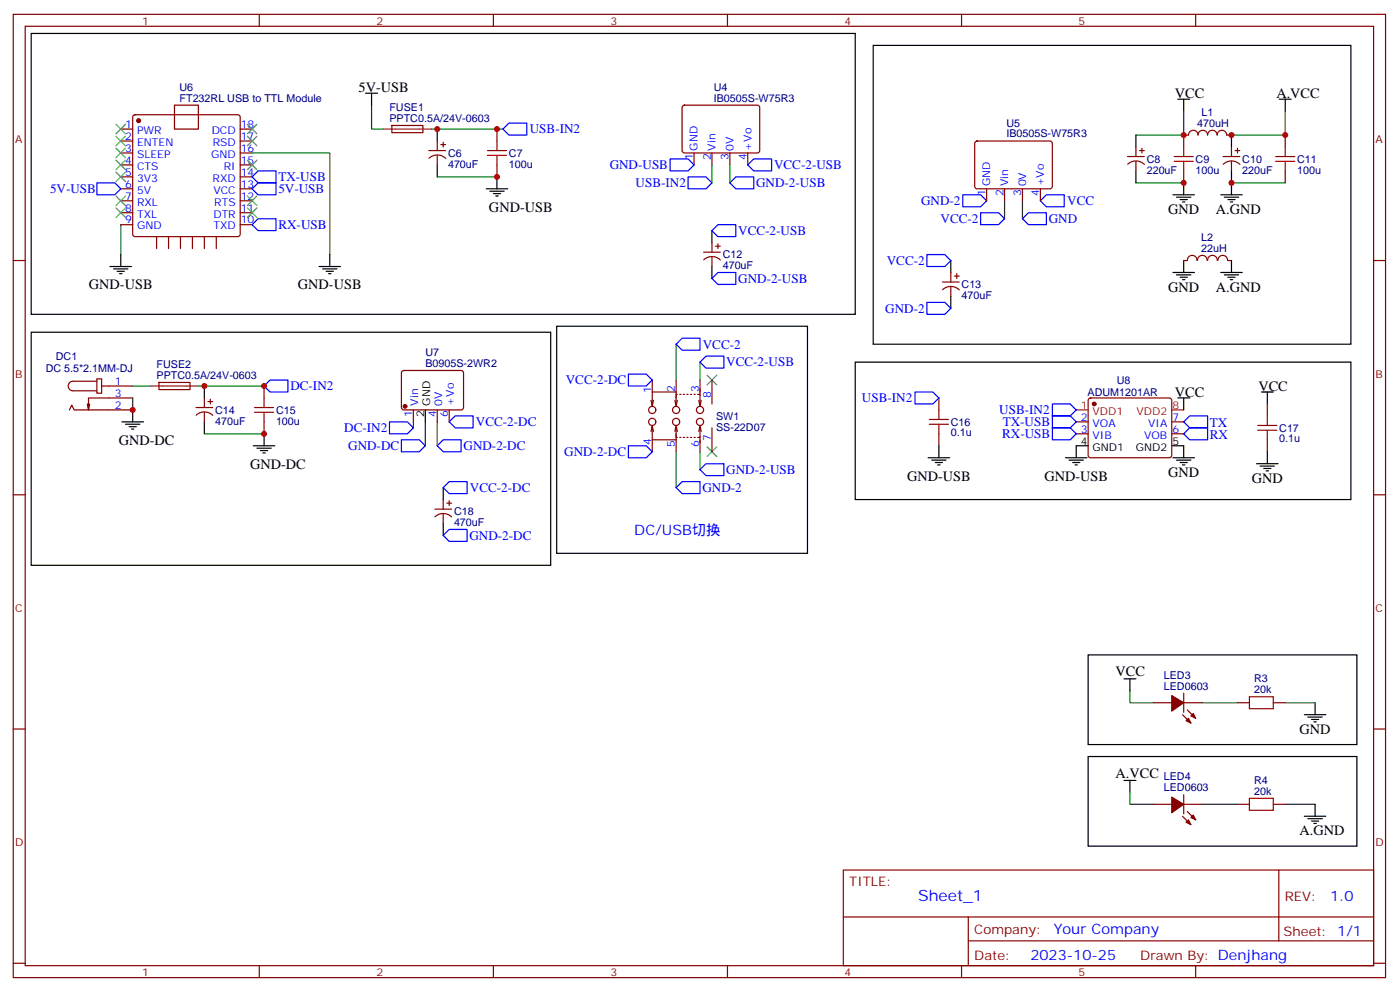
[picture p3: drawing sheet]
<svg xmlns="http://www.w3.org/2000/svg" width="414mm" height="293mm" viewBox="0 0 414 293" stroke-linecap="round" stroke-linejoin="round" font-family="sans-serif">
<g fill="none" stroke="#870000" stroke-width=".35">
<path d="M3.9 4.2h405.4v284.4h-405.4zM7.4 7.8h398.3v277.2h-398.3zM76.6 4.2v3.6M145.7 4.2v3.6M214.9 4.2v3.6M284 4.2v3.6M353.2 4.2v3.6M35.7 38.1h3.5M39.4 34.1l.5-.2h30.3l.5 .2 .2 .5v34.5l-.2 .5-.5 .2h-30.3l-.5-.2-.2-.5v-34.5zM51.5 31h7.1v7.1h-7.1zM70.9 38.1h3.6M115.8 37.1l9.1-.1v2.1l-9.1 .1z"/>
<path d="M146.8 38.1v3.5M201.7 31.3l.5-.3 21.8 .1 .4 .7-.1 12.9-.6 .5-21.8-.1-.4-.6v-12.7zM363.7 39.9h-1.4a1.41 1.41 0 0 0-1.4-1.4 1.41 1.41 0 0 0-1.4 1.4 1.41 1.41 0 0 0-1.4-1.4 1.41 1.41 0 0 0-1.4 1.4 1.41 1.41 0 0 0-1.4-1.4 1.41 1.41 0 0 0-1.4 1.4 1.41 1.41 0 0 0-1.4-1.4 1.41 1.41 0 0 0-1.5 1.4h-1.4v3.5M379.6 39.9v3.5M35.7 41.6h3.5M35.7 45.2h3.5M35.7 48.7h3.5M35.7 52.2h3.5M35.7 55.7h3.5M35.7 59.3h3.5M70.9 41.6h3.6M70.9 45.2h3.6"/>
<path d="M70.9 48.7h3.6M70.9 52.2h3.6M70.9 55.7h3.6M70.9 59.3h3.6M126.7 44.5h4.9M126.7 46.7a3.5 3.5 0 0 1 4.9 .1M129.2 41.6v2.9M129.2 45.9v2.8M130.2 42.7h1.4M130.9 42v1.4M146.8 48.7v3.5M205 45.2v3.5"/>
<path d="M210.3 45.2v3.5M215.6 45.2v3.5M220.9 45.2v3.5M288.1 41.8l.5-.2 21.8 .1 .4 .6v13l-.7 .4h-21.8l-.4-.7v-12.7zM291.4 55.7v3.6M296.7 55.7v3.6M302 55.7v3.6M307.3 55.7v3.6M333.1 46.2h4.9M333.1 48.5a3.5 3.5 0 0 1 4.9 0M335.5 43.4v2.8M335.5 47.6v2.8"/>
<path d="M336.6 44.5h1.4M337.3 43.7v1.5M349.6 50.4v3.6M361.3 46.2h4.9M361.3 48.5a3.5 3.5 0 0 1 4.9 0M363.7 43.4v2.8M363.7 47.6v2.8M364.8 44.5h1.4M365.5 43.7v1.5M379.6 50.4v3.6M3.9 76.9h3.5M35.7 62.8h3.5"/>
<path d="M35.7 66.3h3.5M46.2 69.8v3.6M49.8 69.8v3.6M53.3 69.8v3.6M56.8 69.8v3.6M60.4 69.8v3.6M63.9 69.8v3.6M70.9 62.8h3.6M70.9 66.3h3.6M207.8 74.4h5M207.9 76.7a3.5 3.5 0 0 1 4.9 0M210.3 71.6v2.8"/>
<path d="M210.3 75.8v2.9M211.3 72.7h1.5M212.1 72v1.4M349.6 76.9h1.1M350.7 76.9a1.41 1.41 0 0 1 1.4-1.5 1.41 1.41 0 0 1 1.4 1.5M353.7 76.9a1.41 1.41 0 0 1 1.4-1.5 1.41 1.41 0 0 1 1.4 1.5M356.7 76.9a1.41 1.41 0 0 1 1.4-1.5 1.41 1.41 0 0 1 1.4 1.5M359.8 76.9a1.41 1.41 0 0 1 1.4-1.5 1.41 1.41 0 0 1 1.4 1.5M362.7 76.9h1M405.7 76.9h3.6M278.4 83.3h4.9M278.4 85.5a3.5 3.5 0 0 1 4.9 .1"/>
<path d="M280.8 80.4v2.9M280.8 84.7v2.8M281.9 81.5h1.4M282.6 80.8v1.4M26.5 119.2l-.4 1.8M28.6 111.8h1.4v4.3h-1.4zM28.6 112.5h-7a1.41 1.41 0 0 0-1.5 1.4 1.41 1.41 0 0 0 1.5 1.5h7M30 113.9h9.2M39.2 117.5h-13.1v3.5l-.3-1.8M47 112.9h9.1v2.1h-9.1zM60.4 117.5v2.8M61.4 118.5h1.4"/>
<path d="M62.1 117.8v1.4M78 113.9v3.6M118.8 109.6l.5-.2h17.2l.4 .7-.1 10.5-.6 .4-17.2-.1-.4-.6v-10.2zM192.3 118.2l.4 1.7M192.7 112.2v3.5M193 118.2l-.3 1.7M199.4 118.2l.3 1.7 .4-1.7M199.7 115.7h-7v4.2M199.7 112.2v5.3M200.1 116.4h-.4v2.8M200.8 116.4h.3M201.8 116.4h.4"/>
<path d="M202.9 116.4h.3M203.9 116.4h.4M205 116.4h.4M206.1 116.4h.7v2.8M206.4 118.2l.4 1.7 .3-1.7M206.8 112.2v4.4M210.3 112.2v7M277.3 117.5v3.5M321.7 117.7l.4-.2h23.3l.5 .2 .2 .5-.1 16.5-.6 .4-23.6-.1-.4-.6v-16.2zM374.3 119.2v3.6M20.5 121l.7-1.4 .7 1.4h17.3M57.9 120.3h4.9"/>
<path d="M57.9 122.6a3.5 3.5 0 0 1 4.9 0M60.4 121.7v2.8M78 124.5v3.6M122.1 121v3.5M129.2 121v3.5M132.7 121v3.5M192.7 125.6v4.2h7M192.7 129.8v3.5M192.7 125.6l.3 1.8M192.7 125.6l-.4 1.8M199.4 127.4l.3-1.8 .4 1.8M199.7 126.3v2.8h.4"/>
<path d="M199.7 128.1v5.2M200.8 129.1h.3M201.8 129.1h.4M202.9 129.1h.3M203.9 129.1h.4M205 129.1h.4M206.4 127.4l.4-1.8 .3 1.8M206.8 126.3v2.8h-.7M206.8 128.9v4.4M210.3 126.3v7M277.3 128.1v3.5M317.9 124.5h3.5"/>
<path d="M317.9 128.1h3.5M346.1 124.5h3.5M346.1 128.1h3.5M374.3 129.8v3.5M3.9 146h3.5M128.4 150.3h5M128.5 152.6a3.5 3.5 0 0 1 4.9 0M130.9 147.5v2.8M130.9 151.7v2.8M132 148.5h1.4M132.7 147.8v1.4M405.7 146h3.6"/>
<path d="M3.9 215.2h3.5M340.8 207.4h5.3M349.3 211l2.5 2.4M349.6 204.6v5.7M349.6 207.4h5.3M350.7 209.6l2.5 2.4M365.5 207.4h3.5M376.1 207.4h3.5M405.7 215.2h3.6M340.8 237.4h5.3M349.6 234.6v5.6M349.6 237.4h5.3"/>
<path d="M350.7 239.5l2.5 2.5M365.5 237.4h3.5M376.1 237.4h3.5M249.1 256.8h156.6v28.2h-156.6zM349.3 240.9l2.5 2.5M377.7 256.8v20.9M249.1 270.7h156.5M286 277.7h119.6M286 270.7v14.1M3.9 284.3h3.5M76.6 285v3.6M145.7 285v3.6"/>
<path d="M214.9 285v3.6M284 285v3.6M353.2 285v3.6M405.7 284.3h3.6"/>
<circle cx="192.7" cy="121" r="1.06"/>
<circle cx="192.7" cy="124.5" r="1.06"/>
<circle cx="199.7" cy="124.5" r="1.06"/>
<circle cx="199.7" cy="121" r="1.06"/>
<circle cx="206.8" cy="121" r="1.06"/>
<circle cx="206.8" cy="124.5" r="1.06"/>
</g>
<g fill="none" stroke="#000" stroke-width=".35">
<path d="M9.2 9.9h243.4v82.9h-243.4zM257.9 13.4h141.1v88.2h-141.1zM108 27.5h3.5M109.7 27.5v3.5M129.2 38.1v3.5M335.5 39.9v3.5M347.9 29.3h3.5M349.6 29.3v3.5M363.7 39.9v3.5M377.9 29.3h3.5M379.6 29.3v3.5M129.2 48.7v3.5"/>
<path d="M143.6 55.7h6.4M144.7 56.4h4.2M145.7 57.2h2.1M146.4 57.9h.7M146.8 52.2v3.5M335.5 50.4v3.6M346.5 57.5h6.3M347.5 58.2h4.3M348.6 58.9h2.1M349.3 59.6h.7M349.6 54v3.5M360.6 57.5h6.3"/>
<path d="M361.6 58.2h4.3M362.7 58.9h2.1M363.4 59.6h.7M363.7 50.4v7.1M32.5 78.7h6.3M33.5 79.4h4.3M35.7 75.1v3.6M94.2 78.7h6.4M95.3 79.4h4.2M97.4 75.1v3.6M210.3 68.1v3.5M210.3 78.7v3.5"/>
<path d="M280.8 76.9v3.5M349.6 76.9v3.5M363.7 76.9v3.5M9.2 98.1h153.5v68.8h-153.5zM34.6 80.1h2.1M35.3 80.8h.7M96.3 80.1h2.2M97 80.8h.8M164.4 96.3h74.1v67h-74.1zM280.8 87.5v3.5M346.5 80.4h6.3M347.5 81.1h4.3"/>
<path d="M348.6 81.8h2.1M349.3 82.6h.7M360.6 80.4h6.3M361.6 81.1h4.3M362.7 81.8h2.1M363.4 82.6h.7M60.4 113.9v3.6M252.6 106.9h146.4v40.6h-146.4zM347.9 117.5h3.5M349.6 117.5v3.5M372.6 115.7h3.5M374.3 115.7v3.5"/>
<path d="M36 124.5h6.4M37.1 125.2h4.2M38.1 125.9h2.2M38.8 126.6h.7M39.2 121v3.5M60.4 124.5v3.6M74.8 131.6h6.4M75.9 132.3h4.2M76.9 133h2.2M77.6 133.7h.8M78 128.1v3.5M125.6 121v3.5"/>
<path d="M274.1 135.1h6.4M275.2 135.8h4.2M276.3 136.5h2.1M277 137.2h.7M277.3 131.6v3.5M314.7 135.1h6.4M315.8 135.8h4.2M316.8 136.5h2.1M317.5 137.2h.7M321.4 131.6h-3.5v3.5M346.1 131.6h3.5v3.5M346.5 135.1h6.3"/>
<path d="M347.5 135.8h4.3M348.6 136.5h2.1M349.3 137.2h.7M371.2 136.9h6.3M372.2 137.6h4.2M373.3 138.3h2.1M374 139h.7M374.3 133.3v3.6M130.9 143.9v3.6M130.9 154.5v3.5M321.4 193.3h79.4v26.5h-79.4zM332 200.4h3.5"/>
<path d="M333.8 200.4v3.5M385.3 211h6.3M386.3 211.7h4.3M387.4 212.4h2.1M388.1 213.1h.7M388.4 207.4v3.6M321.4 223.3h79.4v26.5h-79.4zM332 230.4h3.5M333.8 230.4v3.5M388.4 237.4v3.5M385.3 240.9h6.3M386.3 241.7h4.3"/>
<path d="M387.4 242.4h2.1M388.1 243.1h.7"/>
</g>
<g fill="#870000" stroke="#870000" stroke-width=".35">
<path d="M346.1 235.3l3.5 2.1-3.5 2.5z"/>
<path d="M350.3 242.7l.7-.7 .8 1.4z"/>
<path d="M351.8 241.3l.7-.7 .7 1.4z"/>
<path d="M346.1 205.3l3.5 2.1-3.5 2.5z"/>
<path d="M350.3 212.7l.7-.7 .8 1.4z"/>
<path d="M351.8 211.3l.7-.7 .7 1.4z"/>
<circle cx="41" cy="35.6" r=".53"/>
<circle cx="323.2" cy="119.2" r=".53"/>
<circle cx="119.6" cy="119.9" r=".53"/>
</g>
<g fill="none" stroke="#a10000" stroke-width=".35">
<path d="M144 45.9h5.6M144 44.5h5.6M146.8 41.6v2.9M146.8 45.9v2.8M346.8 47.6h5.7M346.8 46.2h5.7M349.6 43.4v2.8M349.6 47.6v2.8M376.8 47.6h5.6M376.8 46.2h5.6M379.6 43.4v2.8M379.6 47.6v2.8"/>
<path d="M78 117.5v2.8M75.2 121.7h5.6M75.2 120.3h5.6M78 121.7v2.8M274.5 125.2h5.6M274.5 123.8h5.6M277.3 121v2.8M277.3 125.2v2.9M371.5 127h5.7M371.5 125.6h5.7M374.3 122.8v2.8M374.3 127v2.8"/>
<path d="M369 205.7h7.1v3.5h-7.1zM369 235.7h7.1v3.5h-7.1z"/>
</g>
<g fill="none" stroke="#008700" stroke-width=".35">
<path d="M109.7 31v7.1h3.6M127.4 38.1h21.2M349.6 32.8v7.1h-14.1M379.6 32.8v7.1h-15.9M74.5 45.2h22.9v29.9M129.2 52.2h17.6M210.3 48.7v5.3M215.6 48.7v5.3M296.7 59.3v5.3M302 59.3v5.3M335.5 54h14.1M363.7 54h15.9"/>
<path d="M35.7 66.3v8.8M39.2 117.5v3.5M39.2 113.9h5.3M58.6 113.9h19.4M199.7 101.6v10.6M206.8 106.9v5.3M60.4 128.1h17.6M122.1 124.5v1.8M125.6 124.5v7.1M129.2 124.5v7.1M199.7 133.3v10.6M206.8 133.3v5.3"/>
<path d="M333.8 203.9v3.5h7M354.9 207.4h10.6M379.6 207.4h8.8M333.8 233.9v3.5h7M354.9 237.4h10.6M379.6 237.4h8.8"/>
</g>
<g fill="none" stroke="#00f" stroke-width=".35">
<path d="M148.6 38.1l1.7-1.8h5.3v3.6h-5.3zM28.6 54h5.3l1.8 1.7-1.8 1.8h-5.3zM74.5 52.2l1.7-1.8h5.3v3.6h-5.3zM76.2 54h5.3v3.5h-5.3l-1.7-1.8zM197.9 46.9h5.3l1.8 1.8-1.8 1.7h-5.3zM203.2 52.2h5.3l1.8 1.8-1.8 1.7h-5.3zM215.6 54l1.7-1.8h5.3v3.5h-5.3zM220.9 48.7l1.7-1.8h5.3v3.5h-5.3zM284.4 57.5h5.3l1.7 1.8-1.7 1.7h-5.3zM309.1 57.5h5.3v3.5h-5.3l-1.8-1.7zM74.5 66.3l1.7-1.7h5.3v3.5h-5.3zM210.3 68.1l1.8-1.8h5.2v3.5h-5.2z"/>
<path d="M273.8 75.1h5.3l1.7 1.8-1.7 1.8h-5.3zM289.7 62.8h5.3l1.7 1.8-1.7 1.7h-5.3zM302 64.6l1.8-1.8h5.3v3.5h-5.3zM210.3 82.2l1.8-1.8h5.2v3.6h-5.2zM273.8 89.3h5.3l1.7 1.7-1.7 1.8h-5.3zM78 113.9l1.8-1.7h5.3v3.5h-5.3zM185.6 110.4h5.3l1.8 1.8-1.8 1.7h-5.3zM199.7 101.6l1.8-1.8h5.3v3.6h-5.3zM208.5 105.1h5.3v3.6h-5.3l-1.7-1.8zM270.3 115.7h5.3l1.7 1.8-1.7 1.7h-5.3zM310.8 119.2h5.3l1.8 1.8-1.8 1.8h-5.3zM115 124.5h5.3l1.8 1.8-1.8 1.8h-5.3z"/>
<path d="M118.6 129.8h5.3l1.7 1.8-1.7 1.7h-5.3zM129.2 131.6l1.7-1.8h5.3v3.5h-5.3zM132.7 124.5l1.7-1.7h5.3v3.5h-5.3zM185.6 131.6h5.3l1.8 1.7-1.8 1.8h-5.3zM206.8 138.6l1.7-1.7h5.3v3.5h-5.3zM310.8 126.3h5.3l1.8 1.8-1.8 1.7h-5.3zM310.8 122.8h5.3l1.8 1.7-1.8 1.8h-5.3zM349.6 128.1l1.8-1.8h5.3v3.5h-5.3zM351.4 122.8h5.3v3.5h-5.3l-1.8-1.8zM130.9 143.9l1.8-1.7h5.3v3.5h-5.3zM130.9 158l1.8-1.7h5.3v3.5h-5.3zM199.7 143.9l1.8-1.7h5.3v3.5h-5.3z"/>
</g>
<g fill="none" stroke="#3c3" stroke-width=".35">
<path d="M34.3 36.7l2.8 2.8M37.1 36.7l-2.8 2.8M73.1 36.7l2.8 2.8M75.9 36.7l-2.8 2.8M34.3 57.9l2.8 2.8M34.3 50.8l2.8 2.8M34.3 47.3l2.8 2.8M34.3 43.7l2.8 2.9M34.3 40.2l2.8 2.8M37.1 57.9l-2.8 2.8M37.1 50.8l-2.8 2.8M37.1 47.3l-2.8 2.8"/>
<path d="M37.1 43.7l-2.8 2.9M37.1 40.2l-2.8 2.8M73.1 57.9l2.8 2.8M73.1 47.3l2.8 2.8M73.1 40.2l2.8 2.8M75.9 57.9l-2.8 2.8M75.9 47.3l-2.8 2.8M75.9 40.2l-2.8 2.8M34.3 61.4l2.8 2.8M37.1 61.4l-2.8 2.8M73.1 61.4l2.8 2.8M75.9 61.4l-2.8 2.8"/>
<path d="M208.9 110.8l2.8 2.8M211.7 110.8l-2.8 2.8M208.9 131.9l2.8 2.9M211.7 131.9l-2.8 2.9"/>
</g>
<path d="M113.3 38.1h14.1M44.5 113.9h14.1" fill="none" stroke="#8c2424" stroke-width=".35"/>
<path d="M317.9 121h3.5M346.1 121h3.5" fill="none" stroke="#f00" stroke-width=".35"/>
<g fill="#c00">
<circle cx="129.2" cy="38.1" r=".88"/>
<circle cx="60.4" cy="113.9" r=".88"/>
<circle cx="363.7" cy="54" r=".88"/>
<circle cx="363.7" cy="39.9" r=".88"/>
<circle cx="349.6" cy="39.9" r=".88"/>
<circle cx="39.2" cy="121" r=".88"/>
<circle cx="379.6" cy="39.9" r=".88"/>
<circle cx="349.6" cy="54" r=".88"/>
<circle cx="146.8" cy="52.2" r=".88"/>
<circle cx="146.8" cy="38.1" r=".88"/>
<circle cx="78" cy="128.1" r=".88"/>
<circle cx="78" cy="113.9" r=".88"/>
</g>
<text font-size="4.6" fill="#00f" x="271.2" y="265.8">Sheet_1</text>
<g font-size="4.2">
<text x="105.9" y="27.2">5V-USB</text>
<text x="347" y="28.9">VCC</text>
<text x="377" y="28.9">A.VCC</text>
<text x="144.4" y="62.5">GND-USB</text>
<text x="345.1" y="63.1">GND</text>
<text x="359.2" y="63.1">A.GND</text>
<text x="26.3" y="85.4">GND-USB</text>
<text x="88" y="85.4">GND-USB</text>
<text x="345.1" y="86.1">GND</text>
<text x="359.2" y="86.1">A.GND</text>
<text x="347" y="117.1">VCC</text>
<text x="371.7" y="115.4">VCC</text>
<text x="35.1" y="131.3">GND-DC</text>
<text x="73.9" y="138.3">GND-DC</text>
<text x="267.9" y="141.9">GND-USB</text>
<text x="308.5" y="141.9">GND-USB</text>
<text x="345.1" y="140.8">GND</text>
<text x="369.7" y="142.5">GND</text>
<text x="329.5" y="199.7">VCC</text>
<text x="383.9" y="216.6">GND</text>
<text x="329.5" y="229.7">A.VCC</text>
<text x="383.9" y="246.6">A.GND</text>
</g>
<g font-size="4.2" fill="#00f">
<text x="187.4" y="158">DC/USB切换</text>
<text x="392.9" y="266.1">1.0</text>
<text x="311.3" y="275.6">Your Company</text>
<text x="304.3" y="283.4">2023-10-25</text>
</g>
<g font-size="3.9" fill="#00f">
<text x="156.5" y="39.3">USB-IN2</text>
<text x="82.2" y="53.5">TX-USB</text>
<text x="180.1" y="49.9">GND-USB</text>
<text x="228.6" y="49.9">VCC-2-USB</text>
<text x="14.8" y="57">5V-USB</text>
<text x="82.2" y="57">5V-USB</text>
<text x="187.7" y="55.2">USB-IN2</text>
<text x="223.3" y="55.2">GND-2-USB</text>
<text x="272.1" y="60.5">GND-2</text>
<text x="277.8" y="65.8">VCC-2</text>
<text x="309.8" y="65.8">GND</text>
<text x="315.2" y="60.5">VCC</text>
<text x="82.2" y="67.6">RX-USB</text>
<text x="218.1" y="69.3">VCC-2-USB</text>
<text x="218.1" y="83.4">GND-2-USB</text>
<text x="261.9" y="78.2">VCC-2</text>
<text x="261.5" y="92.3">GND-2</text>
<text x="207.6" y="103">VCC-2</text>
<text x="167.1" y="113.4">VCC-2-DC</text>
<text x="214.5" y="108.1">VCC-2-USB</text>
<text x="85.8" y="115.2">DC-IN2</text>
<text x="254.6" y="118.7">USB-IN2</text>
<text x="140.6" y="125.9">VCC-2-DC</text>
<text x="295.2" y="122.2">USB-IN2</text>
<text x="296.2" y="125.8">TX-USB</text>
<text x="101.7" y="127.6">DC-IN2</text>
<text x="296" y="129.3">RX-USB</text>
<text x="357.3" y="126.1">TX</text>
<text x="357.3" y="129.6">RX</text>
<text x="102.8" y="132.9">GND-DC</text>
<text x="136.9" y="132.9">GND-2-DC</text>
<text x="166.7" y="134.6">GND-2-DC</text>
<text x="214.5" y="139.9">GND-2-USB</text>
<text x="138.8" y="145.3">VCC-2-DC</text>
<text x="207.5" y="145.3">GND-2</text>
<text x="138.7" y="159.4">GND-2-DC</text>
</g>
<g font-size="3.9" fill="#800">
<text x="250.9" y="261.4">TITLE:</text>
<text x="379.5" y="266.1">REV:</text>
<text x="287.8" y="275.6">Company:</text>
<text x="379.1" y="276.2">Sheet: 1/1</text>
<text x="287.8" y="283.3">Date:</text>
<text x="336.8" y="283.4">Drawn By: Denjhang</text>
</g>
<g font-size="3.2" fill="#800">
<text x="42" y="7.2">1</text>
<text x="111.2" y="7.2">2</text>
<text x="180.3" y="7.2">3</text>
<text x="249.4" y="7.2">4</text>
<text x="318.6" y="7.2">5</text>
<text x="4.4" y="42.3">A</text>
<text x="406.3" y="42.3">A</text>
<text x="4.4" y="111.5">B</text>
<text x="406.3" y="111.5">B</text>
<text x="4.4" y="180.6">C</text>
<text x="406.3" y="180.6">C</text>
<text x="4.4" y="249.8">D</text>
<text x="406.3" y="249.8">D</text>
<text x="42" y="288">1</text>
<text x="111.2" y="288">2</text>
<text x="180.3" y="288">3</text>
<text x="249.4" y="288">4</text>
<text x="318.6" y="288">5</text>
</g>
<g font-size="3.2" fill="#000080">
<text x="53" y="30">FT232RL USB to TTL Module</text>
<text x="53" y="26.8">U6</text>
<text x="210.8" y="30">IB0505S-W75R3</text>
<text x="210.8" y="26.9">U4</text>
<text x="115" y="36">PPTC0.5A/24V-0603</text>
<text x="115" y="32.8">FUSE1</text>
<text x="354.9" y="34.2">L1</text>
<text x="297.3" y="40.6">IB0505S-W75R3</text>
<text x="297.3" y="37.4">U5</text>
<text x="353.6" y="37.5">470uH</text>
<text x="132.3" y="46.3">C6</text>
<text x="150.3" y="46.3">C7</text>
<text x="132.3" y="49.5">470uF</text>
<text x="150.3" y="49.5">100u</text>
<text x="338.7" y="51.2">220uF</text>
<text x="338.7" y="48">C8</text>
<text x="353.2" y="51.3">100u</text>
<text x="353.2" y="48.1">C9</text>
<text x="366.9" y="51.2">220uF</text>
<text x="366.9" y="48">C10</text>
<text x="383.2" y="51.3">100u</text>
<text x="383.2" y="48.1">C11</text>
<text x="354.8" y="71.3">L2</text>
<text x="213.5" y="76.3">C12</text>
<text x="354.8" y="74.3">22uH</text>
<text x="213.5" y="79.4">470uF</text>
<text x="284" y="88.3">470uF</text>
<text x="284" y="85.1">C13</text>
<text x="16.5" y="106.3">DC1</text>
<text x="125.6" y="105.2">U7</text>
<text x="13.5" y="109.8">DC 5.5*2.1MM-DJ</text>
<text x="46.2" y="111.8">PPTC0.5A/24V-0603</text>
<text x="46.2" y="108.6">FUSE2</text>
<text x="125.6" y="108.3">B0905S-2WR2</text>
<text x="329.9" y="113.3">U8</text>
<text x="321.2" y="116.9">ADUM1201AR</text>
<text x="63.5" y="125.3">470uF</text>
<text x="63.5" y="122.1">C14</text>
<text x="81.5" y="125.4">100u</text>
<text x="81.5" y="122.1">C15</text>
<text x="211.5" y="123.9">SW1</text>
<text x="280.8" y="125.7">C16</text>
<text x="211.5" y="127.1">SS-22D07</text>
<text x="280.8" y="128.8">0.1u</text>
<text x="377.9" y="130.6">0.1u</text>
<text x="377.9" y="127.4">C17</text>
<text x="134.1" y="155.3">470uF</text>
<text x="134.1" y="152.1">C18</text>
<text x="343.8" y="203.6">LED0603</text>
<text x="343.8" y="200.4">LED3</text>
<text x="370.5" y="201.4">R3</text>
<text x="370.5" y="204.6">20k</text>
<text x="343.8" y="233.5">LED0603</text>
<text x="343.8" y="230.4">LED4</text>
<text x="370.5" y="231.4">R4</text>
<text x="370.5" y="234.6">20k</text>
</g>
<g font-size="3.2" fill="#00f">
<text x="37" y="41.3">2</text>
<text x="37" y="37.7">1</text>
<text x="40.5" y="39.5">PWR</text>
<text x="62.5" y="39.5">DCD</text>
<text x="71.1" y="37.7">18</text>
<text x="71.1" y="41.3">17</text>
<text x="37" y="44.8">3</text>
<text x="40.5" y="46.6">SLEEP</text>
<text x="40.5" y="43">ENTEN</text>
<text x="62.4" y="46.6">GND</text>
<text x="62.8" y="43">RSD</text>
<text x="71.1" y="44.8">16</text>
<text x="204.6" y="47.2" transform="rotate(-90 204.6 47.2)">1</text>
<text x="206.1" y="44.5" transform="rotate(-90 206.1 44.5)">GND</text>
<text x="209.9" y="47.2" transform="rotate(-90 209.9 47.2)">2</text>
<text x="211.3" y="44.5" transform="rotate(-90 211.3 44.5)">Vin</text>
<text x="215.2" y="47.2" transform="rotate(-90 215.2 47.2)">3</text>
<text x="216.6" y="44.5" transform="rotate(-90 216.6 44.5)">0V</text>
<text x="220.5" y="47.2" transform="rotate(-90 220.5 47.2)">4</text>
<text x="221.9" y="44.5" transform="rotate(-90 221.9 44.5)">+Vo</text>
<text x="37" y="51.9">5</text>
<text x="37" y="48.3">4</text>
<text x="40.5" y="53.6">3V3</text>
<text x="40.5" y="50.1">CTS</text>
<text x="62.8" y="53.6">RXD</text>
<text x="66.1" y="50.1">RI</text>
<text x="71.1" y="48.3">15</text>
<text x="71.1" y="51.9">14</text>
<text x="37" y="58.9">7</text>
<text x="37" y="55.4">6</text>
<text x="40.5" y="57.2">5V</text>
<text x="63" y="57.2">VCC</text>
<text x="71.1" y="55.4">13</text>
<text x="71.1" y="58.9">12</text>
<text x="291.1" y="57.8" transform="rotate(-90 291.1 57.8)">1</text>
<text x="292.5" y="55" transform="rotate(-90 292.5 55)">GND</text>
<text x="296.4" y="57.8" transform="rotate(-90 296.4 57.8)">2</text>
<text x="297.8" y="55" transform="rotate(-90 297.8 55)">Vin</text>
<text x="301.7" y="57.8" transform="rotate(-90 301.7 57.8)">3</text>
<text x="303.1" y="55" transform="rotate(-90 303.1 55)">0V</text>
<text x="307" y="57.8" transform="rotate(-90 307 57.8)">4</text>
<text x="308.4" y="55" transform="rotate(-90 308.4 55)">+Vo</text>
<text x="37" y="66">9</text>
<text x="37" y="62.4">8</text>
<text x="40.5" y="64.2">TXL</text>
<text x="40.5" y="60.7">RXL</text>
<text x="63" y="64.2">DTR</text>
<text x="63.3" y="60.7">RTS</text>
<text x="71.1" y="62.4">11</text>
<text x="71.1" y="66">10</text>
<text x="40.5" y="67.7">GND</text>
<text x="63.1" y="67.7">TXD</text>
<text x="33.9" y="113.6">1</text>
<text x="33.9" y="117.1">3</text>
<text x="123.5" y="119.7" transform="rotate(-90 123.5 119.7)">Vin</text>
<text x="130.6" y="119.7" transform="rotate(-90 130.6 119.7)">0V</text>
<text x="134.1" y="119.7" transform="rotate(-90 134.1 119.7)">+Vo</text>
<text x="192.3" y="116.1" transform="rotate(-90 192.3 116.1)">1</text>
<text x="199.4" y="115.7" transform="rotate(-90 199.4 115.7)">2</text>
<text x="206.4" y="115.7" transform="rotate(-90 206.4 115.7)">3</text>
<text x="209.9" y="117.5" transform="rotate(-90 209.9 117.5)">8</text>
<text x="33.9" y="120.7">2</text>
<text x="121.7" y="123.2" transform="rotate(-90 121.7 123.2)">1</text>
<text x="128.8" y="123.2" transform="rotate(-90 128.8 123.2)">4</text>
<text x="132.3" y="123.2" transform="rotate(-90 132.3 123.2)">6</text>
<text x="319.2" y="124.2">2</text>
<text x="322.7" y="125.9">VOA</text>
<text x="339.1" y="125.9">VIA</text>
<text x="346.3" y="124.2">7</text>
<text x="192.3" y="131.5" transform="rotate(-90 192.3 131.5)">4</text>
<text x="199.4" y="131.8" transform="rotate(-90 199.4 131.8)">5</text>
<text x="206.4" y="131.8" transform="rotate(-90 206.4 131.8)">6</text>
<text x="209.9" y="130.1" transform="rotate(-90 209.9 130.1)">7</text>
<text x="319.2" y="127.7">3</text>
<text x="322.7" y="129.5">VIB</text>
<text x="338" y="129.5">VOB</text>
<text x="346.3" y="127.7">6</text>
</g>
<g font-size="3.2">
<text x="127" y="119.7" transform="rotate(-90 127 119.7)">GND</text>
<text x="125.3" y="123.2" transform="rotate(-90 125.3 123.2)">2</text>
<text x="319.2" y="131.2">4</text>
<text x="346.3" y="131.2">5</text>
<text x="322.7" y="133">GND1</text>
<text x="335.5" y="133">GND2</text>
</g>
<g font-size="3.2" fill="#f00">
<text x="319.2" y="120.7">1</text>
<text x="322.7" y="122.4">VDD1</text>
<text x="335.7" y="122.4">VDD2</text>
<text x="346.3" y="120.7">8</text>
</g>
</svg>
